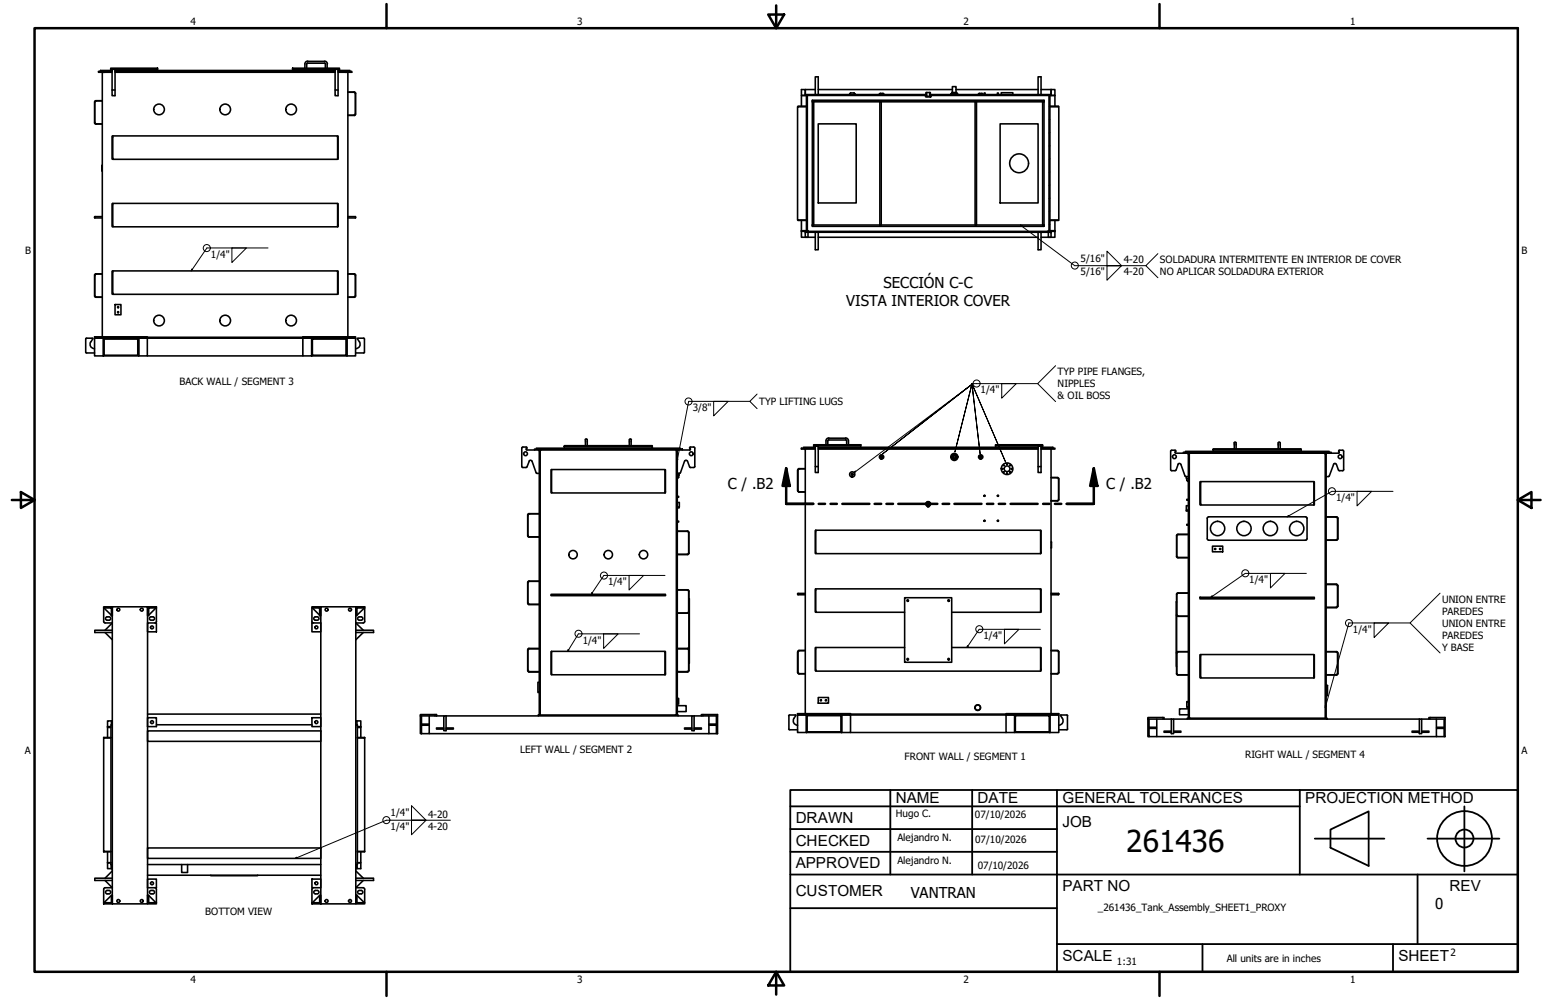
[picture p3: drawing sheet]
<svg xmlns="http://www.w3.org/2000/svg" width="432mm" height="279mm" viewBox="0 0 432 279" stroke-linecap="round" stroke-linejoin="round" font-family="sans-serif">
<!-- layer: Hatch (ANSI)-1 -->
<g fill="none" stroke="#000" stroke-width=".28">
<path d="M225.5 27.9l-.3 .4M225.5 34.2l-.3 .5M226.5 26.4l.3 .3M231 26.4l.3 .3M235.5 26.4l.3 .3M240 26.4l.2 .3M244.5 26.4l.2 .3M249 26.4l.2 .3M253.4 26.4l.3 .3M257.9 26.4l.3 .3M258.8 26.4l-.2 .1M260 27l-.2 .1"/>
<path d="M262.4 26.4l.3 .3M267 26.4l.2 .3M271.4 26.4l.3 .3M275.9 26.4l.3 .3M280.4 26.4l.3 .3M284.9 26.4l.3 .3M289.4 26.4l.2 .3M293.2 37l-.2 .1M293.2 33.3l-.2 .2M293.2 29.7l-.2 .1M225.5 40.6l-.3 .4M225.5 46.9l-.3 .5"/>
<path d="M225.5 53.3l-.3 .4M225.5 59.6l-.3 .5M293.2 59l-.2 .2M293.2 55.4l-.2 .1M293.2 51.7l-.2 .1M293.2 48l-.2 .1M293.2 44.3l-.2 .2M293.2 40.7l-.2 .1M226.3 64.6l.1 .3M229.9 64.6l.2 .3M233.6 64.6l.1 .3M237.2 64.6l.2 .3"/>
<path d="M240.9 64.6l.1 .3M244.5 64.6l.2 .3M248.2 64.6l.1 .3M251.9 64.6l.1 .3M255.5 64.6l.2 .3M259.2 64.6l.1 .3M262.9 64.6l.1 .3M266.6 64.6l.1 .3M270.2 64.6l.2 .3M273.9 64.6l.1 .3M277.6 64.6l.1 .3M281.2 64.6l.2 .3"/>
<path d="M284.9 64.6l.2 .3M288.5 64.6l.2 .3M292.2 64.6l.2 .3M293.2 62.7l-.2 .1"/>
</g>
<!-- layer: Visible (ANSI) -->
<g fill="none" stroke="#000" stroke-width=".44">
<path d="M27.5 19.9h1.8v.3h-1.8zM30.9 19.7v-.4h13.1v.4M30.9 19.1h13.1v.2h-13.1zM31.3 19.4h.8v7.3h-.8zM31.3 19.7h-3.2v.2M31.3 19.9h-2.7v.3M32.1 19.7h61.5M32.1 19.9h61.5M81.7 19.7v-.4h13.1v.4M81.7 19.1h13.1v.2h-13.1zM85.9 17.7h4.7M85.9 17.1h4.7"/>
<path d="M85.9 17.1a.79 .79 0 0 0-.7 .8v1.2M85.9 17.6l-.2 .3v1.2M90.6 17.1a.79 .79 0 0 1 .8 .8M90.6 17.6l.3 .3M90.9 17.9v1.2M91.4 17.9v1.2M93.6 19.4h.8v7.3h-.8zM94.4 19.7h3.3v.2M94.4 19.9h2.8v.3M96.4 19.9h1.8v.3h-1.8zM26.8 28.1l-.4 .4v5.9l.4 .3M26.8 28.1h1.8"/>
<path d="M26.8 34.7h1.8M26.9 28.2l-.4 .4v5.6l.4 .4M26.9 28.2h1.7M26.9 34.6h1.7M28.6 20.2v73.9M28.6 20.2h2.7M31.3 25.1h.8M31.5 38h-.2v6.4h.2M31.5 38h62.8v6.5h-62.8zM32.1 20.2h61.5M93.6 25.1h.8M94.3 38v6.4"/>
<path d="M94.4 20.2h2.8M97.2 20.2v73.9M97.2 25.8h1.7M97.2 32.2h1.7M97.2 25.7h1.8M97.2 32.3h1.8M98.8 25.8l.5 .4v5.6l-.5 .4M99 25.7l.3 .4v5.8l-.3 .4M224.9 26.2v-1.2h-1.1v1.7h1.1h-1.1v3M224.9 26.4h33.7v.3h-33.7zM224.9 26.2v.2M225.2 29.7h-2.3v.1"/>
<path d="M225.2 29.8h-2.4v31.7h2.4M225.2 26.7h.3v37.9h-.3zM226.9 28.4h64.7M227.3 28.4l-.1 34.5M227.7 26.4v-4.9h.8v4.9M227.7 25h-2.8v1.2M228.5 34.6h10.6v22.1h-10.6zM228.5 25h37.5M237.5 26l-.2 .4M237.6 26h.9l.3 .2M237.6 26h.1M238.8 26.3v.1"/>
<path d="M238.8 26.2v.1M245.6 26.3h1.2M245.6 26.3v.1M245.7 28.4v34.5M245.8 26.1h.8M245.9 26.1l-.3 .2M246.1 28.4v34.5M246.6 26.1l.3 .2M246.8 26.3v.1M258.6 26.4h.1M258.6 25.8h.2l.2 1.3h-.5zM258.8 25.8h.9"/>
<path d="M259 26.9h.5M259 27.1h.5M259.7 25.8h.1l.2 1.3h-.5zM259.8 26.4h.1M259.9 26.4h33.7v.3h-33.7zM265.6 26.4v-.2h1.9v.2M265.8 26.1l-.1 .1M265.8 26.2v-.4h1.4v.4M266 25.8v-1.6h1v1.6M267 25h22.9M267.3 26.1l.1 .1M272.4 28.4v34.5"/>
<path d="M272.7 28.4v34.5M273.3 26.3h1.2M273.3 26.3v.1M273.5 26.1l-.2 .2M273.5 26.1h.8M274.3 26.1l.2 .2M274.5 26.3v.1M274.9 26.4v-.4h.2v.4M278.6 26.4v-.4h.2v.4M279.3 34.6h10.6v22.1h-10.6zM279.7 26.4v-.5h3.2v.5M289.9 26.4v-4.9h.9v4.9"/>
<path d="M290.8 25h2.8M291.2 28.4v34.5M291.6 28.4v34.5h-64.7M291.6 28.4v-.4h-64.7v35.2h64.7v-.3M293 26.7h.2v37.9h-.2zM293.2 29.7h2.5v.1M293.2 29.8h2.5v31.7h-2.5M293.6 25h1v1.7h-1M293.6 25v1.4M293.6 26.7h1v3M28.6 46.2v1.6M31.5 56.9h-.2v6.4h.2"/>
<path d="M31.5 56.8h62.8v6.6h-62.8zM94.3 56.9v6.4M26.4 76.8v5.9M26.5 77v5.5M26.8 76.5l-.4 .4M26.8 76.5h1.8M26.9 76.6l-.4 .4M26.9 76.6h1.7M28.6 60.5h-2.1l-.1 .3 2.2 .1M31.5 75.8h-.2v6.4h.2M31.5 75.7h62.8v6.5h-62.8zM94.3 75.8v6.4"/>
<path d="M97.2 60.5h2l.1 .3-2.1 .1M97.2 76.6h1.7M97.2 76.5h1.8M98.8 76.6l.5 .4M99 76.5l.3 .4M99.3 77v5.5M99.3 76.8v5.9M222.9 61.5l2.3 .1M223.8 61.6v3h1.1M224.9 64.9v1.4h2.8M225 64.5h-1.2v1.8h1.9v-1.2M225.5 64.5l.2 .1"/>
<path d="M227.7 64.9v4.9h.8v-4.9M228.5 66.3h61.4M289.9 64.9v4.9h.9v-4.9M293 64.5l-.2 .1M293.4 64.5h1.2v1.8h-1.8v-1.2M293.6 64.9v-.3h-68.7v.3h68.7v1.4h-2.8M294.6 61.6v3h-1M295.7 61.5l-2.5 .1M23.9 94.7v3.7M23.9 98.4l.3 .2h2.2M25.3 95.5a1.24 1.24 0 0 0 1.1 1.9M25.8 94.6l-.4 .9"/>
<path d="M25.8 94.5h-1.6l-.3 .2M26.4 94.5h2.5v4.9h-2.5zM26.4 94.1h14.7v.4h-14.7zM26.4 82.7l.4 .4M26.5 82.6l.4 .4M26.8 83.1h1.8M26.9 83h1.7M28.9 94.5h9.8v4.9h-9.8zM29.1 94.7h9.4v4.6h-9.4zM32.1 85.1h1.7v2.8h-1.7zM38.7 94.5h2.4v4.9h-2.4zM41.1 99.4h43.5"/>
<path d="M41.1 94.5h43.5M41.1 94.2h43.5M84.6 94.5h2.5v4.9h-2.5zM84.6 94.1h14.7v.4h-14.7zM87.1 94.5h9.8v4.9h-9.8zM87.2 94.7h9.4v4.6h-9.4zM96.9 94.5h2.4v4.9h-2.4zM97.2 83h1.7M97.2 83.1h1.8M99.3 82.6l-.5 .4M99.3 82.7l-.3 .4M99.9 94.6l-.1 .1a1.77 1.77 0 0 1 .6 2.1l-.4 .4-.7 .2"/>
<path d="M99.9 94.5h1.7l.2 .2M101.8 98.4l-.2 .2h-2.3M101.8 94.7v3.7M146 124.9l-.3 .3v5.2l.3 .2M146 130.6h1.1l.8-1.9 .4-.1 1.4 3.5M146 124.9h.9M147 124.9l.1 .4M147.1 125.2l-.2 .3 .3 .2h2.1M149.3 125.5h1.8v.2h-1.8zM149.8 132.1l.2 .2M149.8 125.5v-.3h40.2v.3M150.1 132.3h.5"/>
<path d="M150.4 125.7l.2 .3M150.5 125.7l.2 .3M150.6 125.9v73.9M150.9 126v-.3h38v-.2h-38v74.3M154.1 131.3v6.4M154.1 131.2h31.6v6.5h-31.6zM157.6 124.8h24.6v.4M157.6 124.5h24.6v.3h-24.6zM157.6 124.8v.4M163.4 122.9l.3-.3 .3 .3M163.5 122.9v1.6M164 122.9v1.6"/>
<path d="M175.8 122.9l.3-.3 .2 .3M175.8 122.9v1.6M176.3 122.9v1.6M185.7 131.3v6.4M188.9 126l.1-.3-.1 74.1M188.9 125.5h1.7v.2h-1.7zM189.2 138.7h.3v.2h-.3M189.2 133.6h.1M189.2 132.3h.5M189.2 125.9v73.9M189.3 133.6h.1M189.4 125.7l-.2 .3"/>
<path d="M189.4 132.3l.1 .1M189.5 133.3l-.2 .3M189.5 132.3v1M189.7 132.3l-.2 .5M191.2 128.8l-1.2 3.3-.2 .2M192.7 125.2l.1 .3-.2 .2h-2M192.8 124.9l-.2 .4M192.8 124.9h1l.3 .3-.1 5.3-1.3 .1-.8-1.9-.5-.1-.2 .3M222.8 131.3v5.9M222.8 137.1l.4 .4h1.7M222.9 137l.4 .4M223.3 131h1.6"/>
<path d="M223.3 137.4h1.6M223.3 131l-.4 .4v5.6M223.8 125.2h1.1v.3h-1.1zM224.9 130.9h-1.7l-.4 .4M224.9 125.5v73.9M224.9 125.5h2.8M227.3 125v-.5h13.1v.5M227.3 124.3h13.1v.2h-13.1zM227.7 125h-3.3v.2M227.7 124.7h.8v7.3h-.8zM227.7 125.2h-2.8v.3M227.7 130.4h.8"/>
<path d="M228.5 125h61.4M228.5 125.2h61.4M228.5 125.5h61.4M231.5 122.4h4.7M231.5 122.9h4.7M231.5 122.4a.79 .79 0 0 0-.8 .8v1.1M231.5 122.9l-.3 .3v1.1M236.2 122.9l.3 .3v1.1M236.2 122.4a.79 .79 0 0 1 .8 .8v1.1M246.1 127.7h.2M266.1 127.7h.9M273.8 127.7h.2"/>
<path d="M278.1 125v-.5h13.1v.5M278.1 124.3h13.1v.2h-13.1zM289.9 124.7h.9v7.3h-.9zM289.9 130.4h.9M290.8 125h3.3v.2M290.8 125.2h2.8M290.8 125.5h2.8M293.6 133.4h1.8l.3 .4v6l-.3 .2h-1.8M293.6 133.5h1.6l.5 .4M293.6 125.2h1v.3h-1M293.6 125.5v73.9M293.6 125.2v.3"/>
<path d="M295.7 133.9v5.5M295.7 139.5l-.5 .4h-1.6M328.2 126.3l.2 .3h2.1M328.4 126.1l-.2 .2M328.4 126.1l-.2-.3h-1.1l-.1 .3v5.3l1.4 .1 .7-1.8M329 129.7l.2-.2 .5 .1 1.3 3.4 .9 .2M330.5 126.4h1.7v.2h-1.7zM331.1 126.4v-.3h40.1v.3M331.3 133.2v.5h.6M331.5 133.7v.5M331.5 134.2h.1M331.5 134.2l.2 .3"/>
<path d="M331.7 126.6l.2 .2-.3-.2M331.7 134.5h.1M331.8 134.5h.1M331.9 139.5h-.4v.3h.4M331.9 126.8v73.9M332.1 126.6l.1 .2M332.2 126.6v74.1M335.3 134.6h-.1v6.4h.1M335.3 134.6h31.7v6.5h-31.7zM338.8 126.1v-.4h24.6v.4M338.8 125.4h24.6v.3h-24.6zM344.7 123.8l.3-.3 .2 .3"/>
<path d="M344.7 123.8v1.6M345.2 123.8v1.6M357 123.8l.3-.3 .3 .3M357 123.8v1.6M357.6 123.8v1.6M367 134.6v6.4M370 126.4h1.8v.2h-1.8zM370.1 126.6h-37.9v-.2h37.9v74.3M370.2 126.6l-.1 .2M370.4 126.8v73.9M370.6 126.6l-.2 .2M371.8 126.6h2.1"/>
<path d="M372.5 129.7l.3-.2 .4 .2M372.5 129.7l-1.2 3.3-.9 .2M373.3 129.7l.5 1.6 .3 .2M373.9 126.1l.1 .2M374 126.3l-.1 .3M374.1 125.8h.9l.3 .3v5.1l-.3 .3h-.9M374.1 125.8l-.2 .3M147.4 149.7l.3 .4M147.7 143.5h2.9M147.7 150.1h2.9M147.7 143.5l-.3 .4v5.8M147.8 143.6h2.8"/>
<path d="M147.8 150h2.8M147.9 143.6l-.5 .4v5.5l.5 .5M189.2 148.5h2.7l.4 .4M189.2 148.4h2.9l.3 .3M189.2 145.6h.3v.3h-.3M189.2 140.4h.5v1.3M189.2 141.7h.2M189.4 141.7h.3v.2h-.3zM192.3 148.9v5.6M192.3 154.5l-.4 .4h-2.7M192.4 148.8v6l-.3 .1h-2.9M227.8 148.2v6.4"/>
<path d="M227.8 148.1h62.8v6.6h-62.8zM259.1 141.4h.3v.2h-.3zM259.1 141.5a.67 .67 0 0 1-.4-1.1 .67 .67 0 0 1 1.1 0 .67 .67 0 0 1-.4 1.1M290.6 148.2v6.4M293.6 151.4v1.7M329 149.3l-.4 .3v5.9l.4 .3M329 149.3h2.9M329 155.8h2.9M331.3 142.6h.4v.1h-.4zM331.7 142.6h.2M331.9 149.4h-2.8l-.4 .4v5.8l.4 .2h2.8M331.9 146.5h-.4v.2h.4"/>
<path d="M331.9 141.3h-.6v1.3M337.2 150.5l.4 .4h27.1M337.2 144.8v5.7M338.6 152.6h2.9v1.6h-2.9zM364.6 144.4l.5 .4M364.7 144.4h-27.1l-.4 .4M365.1 150.5l-.5 .4M365.1 144.8v5.7M370.4 144.4h2.9l.3 .3M370.4 144.5h2.8M370.4 150.9h2.8M373.2 144.5l.4 .4"/>
<path d="M373.6 144.8v5.6M373.6 150.5l-.4 .4M373.6 150.6l-.3 .3h-2.9M373.7 144.7v5.9M29 169.5h2.4v2.5h-.3v-2.1h-2.1zM29 169.9v3.7l.4 .5M29 169.9l2.1 2M29.3 174.1h2.1l-2.1 2M29.3 176.7l2.1 2.1M29.9 172.3h.5a.48 .48 0 0 1 .5 .5 .48 .48 0 0 1-.5 .5h-.5M29.9 172.3a.48 .48 0 0 0-.4 .5 .48 .48 0 0 0 .4 .5M31.4 176.1h-4.9v.6h4.9"/>
<path d="M31.4 169.5h9.8v83h-9.8zM41.2 169.5h2.5v.4h-2.2v2.1h-.3zM41.2 174.1h2.5v2.4h-2.5zM42.2 172.3a.48 .48 0 0 0-.5 .5 .48 .48 0 0 0 .5 .5M42.2 172.3h.5a.48 .48 0 0 1 .5 .5 .48 .48 0 0 1-.5 .5h-.5M43.6 169.9l-2.1 2M43.7 169.9v3.7l-.4 .5M87.1 169.5h2.5v2.5h-.3v-2.1h-2.2zM87.1 174.1h2.5v2.4h-2.5zM87.1 169.9v3.7l.4 .5M87.2 169.9l2.1 2M88.1 172.3h.5a.48 .48 0 0 1 .5 .5 .48 .48 0 0 1-.5 .5h-.5"/>
<path d="M88.1 172.3a.48 .48 0 0 0-.5 .5 .48 .48 0 0 0 .5 .5M89.6 169.5h9.8v83h-9.8zM99.4 169.5h2.5v.4h-2.2v2.1h-.3zM99.4 176.1h4.9v.6h-4.9M100.4 172.3a.48 .48 0 0 0-.5 .5 .48 .48 0 0 0 .5 .5M100.4 172.3h.5a.48 .48 0 0 1 .4 .5 .48 .48 0 0 1-.4 .5h-.5M101.5 176.7l-2.1 2.1M101.8 169.9l-2.1 2M101.9 169.9l-.1 3.9-.4 .3h-2l2.1 2M147.7 162.4h2.9M147.7 168.9h2.9M147.7 162.4l-.3 .3v5.8l.3 .4"/>
<path d="M147.8 162.4h2.8M147.8 168.8h2.8M147.9 162.4l-.5 .4v5.6l.5 .4M153.9 166.1h32v.3h-32zM189.2 164.8h2.7l.4 .5v5.8l-.4 .2h-2.7M189.2 164.8h2.9l.3 .3v22.3M192.4 167.3v18M192.4 171l-.3 .3h-2.9M222.8 165.9v.2M222.8 166.1l2.1 .1M224.9 165.8l-2.1 .1M227.8 164.6v6.4"/>
<path d="M252.7 171.1h-24.9v-6.6h62.8v6.6h-24.8M252.7 167h13.1v18h-13.1zM290.6 164.6v6.4M293.6 166.2h2M293.6 165.8h2M295.6 165.8l.1 .1M295.7 166.1l-.1 .1M295.7 165.9v.2M328.6 171.9l.4 .3M328.6 168.1v18.1M328.7 166.2v5.7l.4 .2h2.8M329 165.7l-.4 .3v22.3l.4 .3"/>
<path d="M329 165.7h2.9M329 172.2h2.9M331.9 165.7h-2.8l-.4 .4M335.2 166.9h31.9v.4h-31.9zM370.4 163.2h2.9M370.4 169.8h2.9M370.4 163.3h2.8M370.4 169.7h2.8M373.2 163.3l.4 .4M373.3 163.3l.3 .3M373.6 163.7v5.6l-.4 .4M373.6 169.4l-.3 .3"/>
<path d="M373.7 163.6v5.8M41.2 199.5h48.4M147.4 187.4l.3 .3M147.4 181.7v5.6M147.4 187.2l.5 .4M147.7 181.2h2.9M147.7 187.8h2.9M147.7 181.2l-.3 .3v5.9M147.8 181.3h2.8M147.8 187.6h2.8M147.9 181.2l-.5 .4M150.4 199.8h39v.2h-39z"/>
<path d="M150.6 190.6h-.4v2.9h.4M154.1 182.1v6.4M154.1 182h31.6v6.5h-31.6zM185.7 182.1v6.4M188.9 199.5l-.3 .3M189.2 181.2h2.9l.3 .3M189.2 195.1h.3v1.6h-.3M189.2 197.2h2.4v1.6h-2.4M189.2 181.3h2.8M189.2 187.8h2.9M191.9 181.2l.4 .4M192.3 181.7v5.6"/>
<path d="M192.3 187.2l-.4 .4h-2.7M192.4 187.4l-.3 .3M195.9 199.6h4.5v.4h-4.5zM220.3 200v3.6M222.2 199.9l-1.7-.1-.2 .2M222.2 200a1.74 1.74 0 0 0-.5 2l.5 .5 .6 .1M222.8 199.8h2.4v4.9h-2.4zM222.8 199.4h14.8v.4h-14.8zM222.8 182.1v5.9M222.8 187.9l.4 .4h1.7M223.3 181.8h1.6M223.3 188.2h1.6"/>
<path d="M223.3 181.8l-.4 .4v5.6l.4 .4M224.9 181.7h-1.7l-.4 .4M225.4 200h9.5v4.5h-9.5zM227.8 181v6.4M228.5 194.9h2.9v1.6h-2.9zM235.1 199.8h2.5v4.9h-2.5M235.1 199.8h-9.9v4.9h9.9M235.1 199.8v4.9M237.6 199.8h43.4M237.6 199.5h43.4M252.7 180.9h-24.9v6.6h62.8v-6.6h-24.8M281 199.8h2.4v4.9h-2.4z"/>
<path d="M281 199.4h14.7v.4h-14.7zM283.6 200h9.5v4.5h-9.5zM290.6 181v6.4M293.2 199.8h2.5v4.9h-2.5M293.2 199.8h-9.8v4.9h9.8M293.2 199.8v4.9M293.6 181.7h1.8l.3 .2v6.1M293.6 181.8h1.6l.5 .4-.1 5.8-.4 .2h-1.6M295.7 187.9l-.3 .4h-1.8M296.2 200a1.74 1.74 0 0 1 .6 2l-.5 .5-.6 .1M296.3 199.8h1.7l.2 .2M296.3 199.8l-.1 .1"/>
<path d="M298.1 200v3.6M328.7 188.1l.4 .4h2.8M328.7 182.6v5.6M329 182.1l-.4 .3M329 182.1h2.9M329 188.6h2.9M331.9 182.1h-2.8l-.4 .4M331.9 196h-.4v1.6h.4M331.9 198.1h-2.5v1.6h2.5M335.3 182.9h-.1v6.5h.1M335.3 182.9h31.7v6.5h-31.7zM367 182.9v6.5"/>
<path d="M370.4 182.1h2.9l.3 .3M370.4 191.5h.4v2.9h-.4M370.4 182.1h2.8M370.4 188.5h2.8M373.2 182.1l.4 .4M373.6 182.6v5.6M373.6 188.1l-.4 .4M373.6 188.2l-.3 .4h-2.9M373.7 182.4v5.9M29 206.1v.1M31 206.1l-2 .1M31 206.2h-2v31.7h2"/>
<path d="M31 203h-1v3.1M31.1 202.5v-1.1h.3h-1.4v1.9h1M31.4 202.5h-.4v39.1h.4M41.2 204.2h48.4v2.9h-48.4zM41.2 200.5h2.5v2.5h-2.5zM43.7 202.5h43.4M87.1 200.5h2.5v2.5h-2.5zM99.4 202.5h.4v39.1h-.4M99.7 202.5v-1.1h-.3h1.4v1.9h-1M99.8 206.1l2 .1M99.8 206.2h2.1v31.7h-2.1M99.8 203h1v3.1"/>
<path d="M101.8 206.1l.1 .1M117.7 202.3h2.1v.3h-2.1M119.9 200v5h-2.2v-5h-.3v5h.3M119.9 205h78.1M121.9 200v-.4h-4.5v.4h6.6M124 200h.6v4.2h-.6zM124 203.4h-2.1v.3h2.1M124.6 203.4h2v.3h-2M124.6 200h25.8M189.4 200h3.8M193.2 203.4h-2v.3h2M193.2 200h.7v4.2h-.7z"/>
<path d="M193.9 203.4h2v.3h-2M193.9 200h2M198 200v5h2.1M200.1 200h.3v5h-.3zM200.1 202.3h-2v.3h2M220.3 203.7l.2 .2h2.3M237.6 204.7h43.4M298.2 203.7l-.2 .2h-2.3M320.6 200.5h4.5v.4h-4.5zM320.9 203.2h2.1v.3h-2.1M323.1 200.9v4.9h-2.2v-4.9h-.3v4.9h.3M323.1 205.8h78.1"/>
<path d="M325.1 200.9h2.1M327.2 200.9h.6v4.1h-.6zM327.2 204.3h-2.1v.3h2.1M327.8 204.3h2v.3h-2M327.8 200.9h3.8M331.6 200.7h39v.2h-39zM332.1 200.4l.3 .3M370.6 200.9h25.8M396.4 200.9h.7v4.1h-.7zM396.4 204.3h-2v.3h2M397.1 204.3h2v.3h-2M397.1 200.9h2"/>
<path d="M399.1 200.5h4.5v.4h-4.5zM401.2 200.9v4.9h2.2M403.4 200.9h.2v4.9h-.2zM403.4 203.2h-2.1v.3h2.1M29 237.9v.1M29 237.9l2 .1M30 238v3h1h-1v1.7h1.1M41.2 236.9h48.4v2.9h-48.4zM100.8 238v3h-1h1v1.7h-1.1v-1.1v1.1h-.3M101.8 237.9l-2 .1M101.9 237.9l-.1 .1M29 252.2h2.1v-2.1h.3v2.4h-2.4z"/>
<path d="M29 248.5v3.7M29.3 246l2.1 2h-2.1M29.4 248l-.4 .4M29.9 248.8h.5a.48 .48 0 0 1 .5 .5 .48 .48 0 0 1-.5 .4h-.5M29.9 248.8a.48 .48 0 0 0-.4 .5 .48 .48 0 0 0 .4 .4M31.1 241.6v1.1M31.1 250.2l-2.1 2M31.1 242.7h.3M31.4 245.4h-4.9v.6h4.9M31.4 243.3l-2.1 2.1M41.2 245.6h2.5v2.4h-2.5zM41.2 250.1h.3v2.1h2.2v.3h-2.5z"/>
<path d="M41.2 244.5h48.4M41.2 241.6h48.4M41.5 250.2l2.1 2M42.2 248.8a.48 .48 0 0 0-.5 .5 .48 .48 0 0 0 .5 .4M42.2 248.8h.5a.48 .48 0 0 1 .5 .5 .48 .48 0 0 1-.5 .4h-.5M43.3 248l.4 .4M43.7 248.5v3.7M50.7 241.6v2.2h1.7v-2.2M58.9 244.5h13M87.1 245.6h2.5v2.4h-2.5zM87.1 252.2h2.2v-2.1h.3v2.4h-2.5zM87.1 248.5v3.7"/>
<path d="M87.5 248l-.4 .4M88.1 248.8h.5a.48 .48 0 0 1 .5 .5 .48 .48 0 0 1-.5 .4h-.5M88.1 248.8a.48 .48 0 0 0-.5 .5 .48 .48 0 0 0 .5 .4M89.3 250.2l-2.1 2M99.4 250.1h.3v2.1h2.2v.3h-2.5zM99.4 245.4h4.9v.6h-4.9M99.4 243.3l2.1 2.1M99.7 250.2l2.1 2M100.4 248.8a.48 .48 0 0 0-.5 .5 .48 .48 0 0 0 .5 .4M100.4 248.8h.5a.48 .48 0 0 1 .4 .5 .48 .48 0 0 1-.4 .4h-.5M101.5 246l-2.1 2h2l.5 .4M101.9 248.5v3.7"/>
<circle cx="44.4" cy="30.6" r="1.49"/>
<circle cx="62.9" cy="30.6" r="1.49"/>
<circle cx="81.3" cy="30.6" r="1.49"/>
<circle cx="284.6" cy="45.6" r="2.64"/>
<circle cx="33" cy="85.8" r=".16"/>
<circle cx="33" cy="87.2" r=".16"/>
<circle cx="44.4" cy="89.6" r="1.49"/>
<circle cx="62.9" cy="89.6" r="1.49"/>
<circle cx="81.3" cy="89.6" r="1.49"/>
<circle cx="146.8" cy="126.8" r=".54"/>
<circle cx="193.1" cy="126.8" r=".54"/>
<circle cx="238" cy="132.6" r=".29"/>
<circle cx="238" cy="132.6" r=".73"/>
<circle cx="246.2" cy="127.7" r=".1"/>
<circle cx="246.2" cy="127.7" r=".41"/>
<circle cx="246.2" cy="127.7" r=".6"/>
<circle cx="266.5" cy="127.7" r=".98"/>
<circle cx="266.5" cy="127.7" r=".41"/>
<circle cx="266.5" cy="127.7" r=".73"/>
<circle cx="266.5" cy="127.7" r=".54"/>
<circle cx="273.9" cy="127.7" r=".41"/>
<circle cx="273.9" cy="127.7" r=".1"/>
<circle cx="273.9" cy="127.7" r=".6"/>
<circle cx="275" cy="138.5" r=".1"/>
<circle cx="275" cy="138.5" r=".16"/>
<circle cx="278.7" cy="138.5" r=".16"/>
<circle cx="278.7" cy="138.5" r=".1"/>
<circle cx="280" cy="131" r=".1"/>
<circle cx="280.4" cy="131.9" r=".1"/>
<circle cx="280.4" cy="130" r=".1"/>
<circle cx="281.3" cy="132.2" r=".1"/>
<circle cx="281.3" cy="129.7" r=".1"/>
<circle cx="281.3" cy="131" r=".79"/>
<circle cx="281.3" cy="131" r="1.62"/>
<circle cx="282.2" cy="130" r=".1"/>
<circle cx="282.2" cy="131.9" r=".1"/>
<circle cx="282.5" cy="131" r=".1"/>
<circle cx="328" cy="127.6" r=".54"/>
<circle cx="374.3" cy="127.6" r=".54"/>
<circle cx="160.1" cy="155" r="1.17"/>
<circle cx="169.9" cy="155" r="1.17"/>
<circle cx="179.7" cy="155" r="1.17"/>
<circle cx="259.2" cy="140.8" r=".29"/>
<circle cx="259.2" cy="140.8" r=".6"/>
<circle cx="259.2" cy="140.8" r=".41"/>
<circle cx="275" cy="145.5" r=".1"/>
<circle cx="275" cy="145.5" r=".16"/>
<circle cx="278.7" cy="145.5" r=".16"/>
<circle cx="278.7" cy="145.5" r=".1"/>
<circle cx="339.4" cy="153.4" r=".16"/>
<circle cx="340.1" cy="147.7" r="2"/>
<circle cx="340.8" cy="153.4" r=".16"/>
<circle cx="347.4" cy="147.7" r="2"/>
<circle cx="354.8" cy="147.7" r="2"/>
<circle cx="362.2" cy="147.7" r="2"/>
<circle cx="33.1" cy="170.3" r=".41"/>
<circle cx="39.6" cy="170.3" r=".41"/>
<circle cx="42.4" cy="175.3" r=".41"/>
<circle cx="88.4" cy="175.3" r=".41"/>
<circle cx="91.2" cy="170.3" r=".41"/>
<circle cx="97.8" cy="170.3" r=".41"/>
<circle cx="253.5" cy="167.8" r=".22"/>
<circle cx="265" cy="167.8" r=".22"/>
<circle cx="229.3" cy="195.7" r=".16"/>
<circle cx="230.7" cy="195.7" r=".16"/>
<circle cx="253.5" cy="184.2" r=".22"/>
<circle cx="265" cy="184.2" r=".22"/>
<circle cx="273.1" cy="197.7" r=".73"/>
<circle cx="273.1" cy="197.7" r=".79"/>
<circle cx="42.4" cy="201.8" r=".41"/>
<circle cx="88.4" cy="201.8" r=".41"/>
<circle cx="33.1" cy="251.7" r=".41"/>
<circle cx="39.6" cy="251.7" r=".41"/>
<circle cx="42.4" cy="246.8" r=".41"/>
<circle cx="88.4" cy="246.8" r=".41"/>
<circle cx="91.2" cy="251.7" r=".41"/>
<circle cx="97.8" cy="251.7" r=".41"/>
</g>
<g fill="none" stroke="#000" stroke-width=".7">
<path d="M219.6 130.8l1 5h-2zM219.6 130.8v10h7.5M305.5 130.8l1 5h-2zM305.5 130.8v10h-7.6M228.7 140.8h1.7M232 140.8h1.7M235.3 140.8h7.5M244.3 140.8h1.8M247.6 140.8h1.8M250.9 140.8h7.6M260 140.8h1.8M263.3 140.8h1.8"/>
<path d="M266.6 140.8h7.5M275.7 140.8h1.7M279 140.8h1.7M282.3 140.8h7.5M291.3 140.8h1.8M294.6 140.8h1.8"/>
</g>
<path d="M219.6 130.8l1 5h-2zM305.5 130.8l1 5h-2z" fill="#000"/>
<!-- layer: Borde (ANSI) -->
<g fill="none" stroke="#000" stroke-width=".7">
<path d="M9.7 7.9h414.2v263.6h-414.2zM107.9 1.1v6.8M214.6 4.1h4.4l-2.2 3.8zM216.8 1.5v6.4M323.8 1.1v6.8M3.3 139.7h6.4M5.8 137.5l3.9 2.2-3.9 2.2zM423.9 139.7l3.8-2.2v4.4zM423.9 139.7h6.4M107.9 271.5v6.8M216.8 271.5l2.2 3.8h-4.4zM216.8 271.5v6.4"/>
<path d="M323.8 271.5v6.8"/>
</g>
<!-- layer: Title (ANSI)-1 -->
<g fill="none" stroke="#000" stroke-width=".51">
<path d="M220.7 220.7h203.2v50.8h-203.2zM220.7 225.3h142.3M220.7 231.6h74.5M220.7 238h74.5M248.7 220.7v23.6M271.5 220.7v23.6M295.2 220.7v50.8M363 220.7v23.6M367.2 234.3h19.5M371.6 231.8l10.7-5.1v15.2l-10.7-5zM398.7 234.3h20.1M409 225.3v18.2"/>
<path d="M220.7 244.3h203.2M220.7 253.7h74.5M395.9 244.3v19.5M295.2 263.8h128.7M335.9 263.8v7.7M389.1 263.8v7.7"/>
<circle cx="409" cy="234.3" r="7.7"/>
<circle cx="409" cy="234.3" r="2.51"/>
</g>
<g fill="none" stroke="#000" stroke-width=".28">
<path d="M53.6 75.2l.2 .1-.4 .4zM64.8 69.3h4l-4 4zM74.9 69.3h-17.1l-4.4 6.4M285 62.9l.5 .2-.2 .1zM285 62.9l15.2 11.3h19.8M309.2 70.2l4 4h-4zM309.2 74.2h4l-4 4.1zM323.4 70.9l-3.4 3.3 3.4 3.4M199.3 112.1h4.1l-4.1 4.1zM209.4 112.1h-17.1l-3.1 16.6M211.5 110.1l-2.1 2 2.1 2.1M279.8 107.2h4l-4 4.1z"/>
<path d="M289.8 107.2h-18.3l9.4 21.9-9.4-21.9 2.2 19.6-2.2-19.5-4.8 19 4.8-18.9-25.1 19.5 25-19.5-32.8 24.6M294.8 102.2l-5 5 5 5M189.1 128.2l.3 .1-.2 .4zM238.9 131.6l.1 .2-.4 .2zM379 137.3h4.1l-4.1 4.1zM389.1 137.3h-17.1l-12.5 7.1M359.5 144.4l.4-.4 .1 .2zM165.4 165.5l.1 .2-.3 .4zM168.6 177.1h4.1l-4.1 4.1zM175.7 160.8h4.1l-4.1 4zM178.6 177.1h-17.1l-2.9 4.9M185.7 160.8h-17l-3.5 5.3"/>
<path d="M280.5 175.8h4.1l-4.1 4.1zM290.6 175.8h-17.1l-3.4 5.1M338.5 166.5l.2 .3-.5 .1zM354.8 160.2h4.1l-4.1 4.1zM364.9 160.2h-17.1l-9.6 6.7M383.8 174.1h4.1l-4.1 4zM393.8 174.1h-17.1l-6.6 23.6M402.2 165.7l-8.4 8.4 8.4 8.3M158.7 181.5l.2 .1-.3 .4zM270.2 180.5l.2 .1-.3 .3zM370.1 197.2l.3 .1-.3 .4zM82.4 239.8l.5-.3 .1 .3z"/>
<path d="M114.9 225.1l4.1 4.1h-4.1zM114.9 229.2h4.1l-4.1 4zM125.8 229.2h-17.9l-25.5 10.6"/>
<circle cx="57.8" cy="69.3" r=".98"/>
<circle cx="300.2" cy="74.2" r=".98"/>
<circle cx="192.3" cy="112.2" r=".98"/>
<circle cx="272.8" cy="107.2" r=".98"/>
<circle cx="372" cy="137.3" r=".98"/>
<circle cx="161.6" cy="177.1" r=".98"/>
<circle cx="168.7" cy="160.8" r=".98"/>
<circle cx="273.5" cy="175.8" r=".98"/>
<circle cx="347.8" cy="160.2" r=".98"/>
<circle cx="376.8" cy="174.1" r=".98"/>
<circle cx="107.9" cy="229.1" r=".98"/>
</g>
<path d="M53.6 75.2l.2 .1-.4 .4zM285 62.9l.5 .2-.2 .1zM189.1 128.2l.3 .1-.2 .4zM238.9 131.6l.1 .2-.4 .2zM359.5 144.4l.4-.4 .1 .2zM165.4 165.5l.1 .2-.3 .4zM338.5 166.5l.2 .3-.5 .1zM158.7 181.5l.2 .1-.3 .4zM270.2 180.5l.2 .1-.3 .3zM370.1 197.2l.3 .1-.3 .4zM82.4 239.8l.5-.3 .1 .3z" fill="#000"/>
<text font-size="8.4" x="314.6" y="238.1">261436</text>
<g font-size="4.3">
<text x="250.2" y="224.2">NAME</text>
<text x="273" y="224.2">DATE</text>
<text x="296.7" y="224.3">GENERAL TOLERANCES</text>
<text x="364.6" y="224.3">PROJECTION METHOD</text>
<text x="222.2" y="229.9">DRAWN</text>
<text x="296.7" y="230.9">JOB</text>
<text x="222.2" y="236.3">CHECKED</text>
<text x="222.2" y="242.6">APPROVED</text>
<text x="222.2" y="250.3">CUSTOMER</text>
<text x="296.7" y="249">PART NO</text>
<text x="404.8" y="248.9">REV</text>
<text x="296.7" y="268.4">SCALE</text>
<text x="390.6" y="268.4">SHEET</text>
</g>
<g font-size="4.2">
<text x="246.8" y="80.5">SECCIÓN C-C</text>
<text x="236.3" y="85.5">VISTA INTERIOR COVER</text>
<text x="203.3" y="136.6">C / .B2</text>
<text x="309" y="136.6">C / .B2</text>
<text x="254.4" y="250.8">VANTRAN</text>
<text x="400.9" y="254">0</text>
</g>
<g font-size="2.8">
<text x="53.2" y="6.9">4</text>
<text x="161.2" y="6.9">3</text>
<text x="269.1" y="6.9">2</text>
<text x="377.1" y="6.9">1</text>
<text x="7" y="70.9">B</text>
<text x="424.9" y="70.9">B</text>
<text x="58.9" y="72">1/4&quot;</text>
<text x="301.8" y="73.2">5/16&quot;</text>
<text x="301.8" y="77">5/16&quot;</text>
<text x="313.9" y="73.6">4-20</text>
<text x="313.9" y="76.9">4-20</text>
<text x="324" y="73.6">SOLDADURA INTERMITENTE EN INTERIOR DE COVER</text>
<text x="324" y="76.9">NO APLICAR SOLDADURA EXTERIOR</text>
<text x="50.2" y="107.5">BACK WALL / SEGMENT 3</text>
<text x="295.4" y="104.8">TYP PIPE FLANGES,</text>
<text x="212" y="113.2">TYP LIFTING LUGS</text>
<text x="273.9" y="109.9">1/4&quot;</text>
<text x="295.4" y="108.2">NIPPLES</text>
<text x="295.4" y="111.5">&amp; OIL BOSS</text>
<text x="193.5" y="114.9">3/8&quot;</text>
<text x="373.2" y="140">1/4&quot;</text>
<text x="169.9" y="163.5">1/4&quot;</text>
<text x="348.9" y="162.9">1/4&quot;</text>
<text x="402.8" y="168.4">UNION ENTRE</text>
<text x="402.8" y="171.7">PAREDES</text>
<text x="162.8" y="179.8">1/4&quot;</text>
<text x="274.7" y="178.6">1/4&quot;</text>
<text x="377.9" y="176.8">1/4&quot;</text>
<text x="402.8" y="175.1">UNION ENTRE</text>
<text x="402.8" y="178.4">PAREDES</text>
<text x="402.8" y="181.8">Y BASE</text>
<text x="6.9" y="210.6">A</text>
<text x="145.3" y="210.5">LEFT WALL / SEGMENT 2</text>
<text x="252.7" y="212.5">FRONT WALL / SEGMENT 1</text>
<text x="347.8" y="211.6">RIGHT WALL / SEGMENT 4</text>
<text x="424.9" y="210.6">A</text>
<text x="109.1" y="228.1">1/4&quot;</text>
<text x="109.1" y="231.9">1/4&quot;</text>
<text x="119.6" y="228.5">4-20</text>
<text x="119.6" y="231.8">4-20</text>
<text x="250.2" y="228.3">Hugo C.</text>
<text x="272.3" y="228.4">07/10/2026</text>
<text x="250.6" y="234.9">Alejandro N.</text>
<text x="272.4" y="235.6">07/10/2026</text>
<text x="250.6" y="241.5">Alejandro N.</text>
<text x="273.1" y="242.8">07/10/2026</text>
<text x="57.3" y="255.8">BOTTOM VIEW</text>
<text x="306.6" y="254.5">_261436_Tank_Assembly_SHEET1_PROXY</text>
<text x="312" y="269.7">1:31</text>
<text x="342.6" y="268.7">All units are in inches</text>
<text x="405.1" y="267.1">2</text>
<text x="53.2" y="274.6">4</text>
<text x="161.2" y="274.6">3</text>
<text x="269.1" y="274.6">2</text>
<text x="377.1" y="274.6">1</text>
</g>
</svg>
